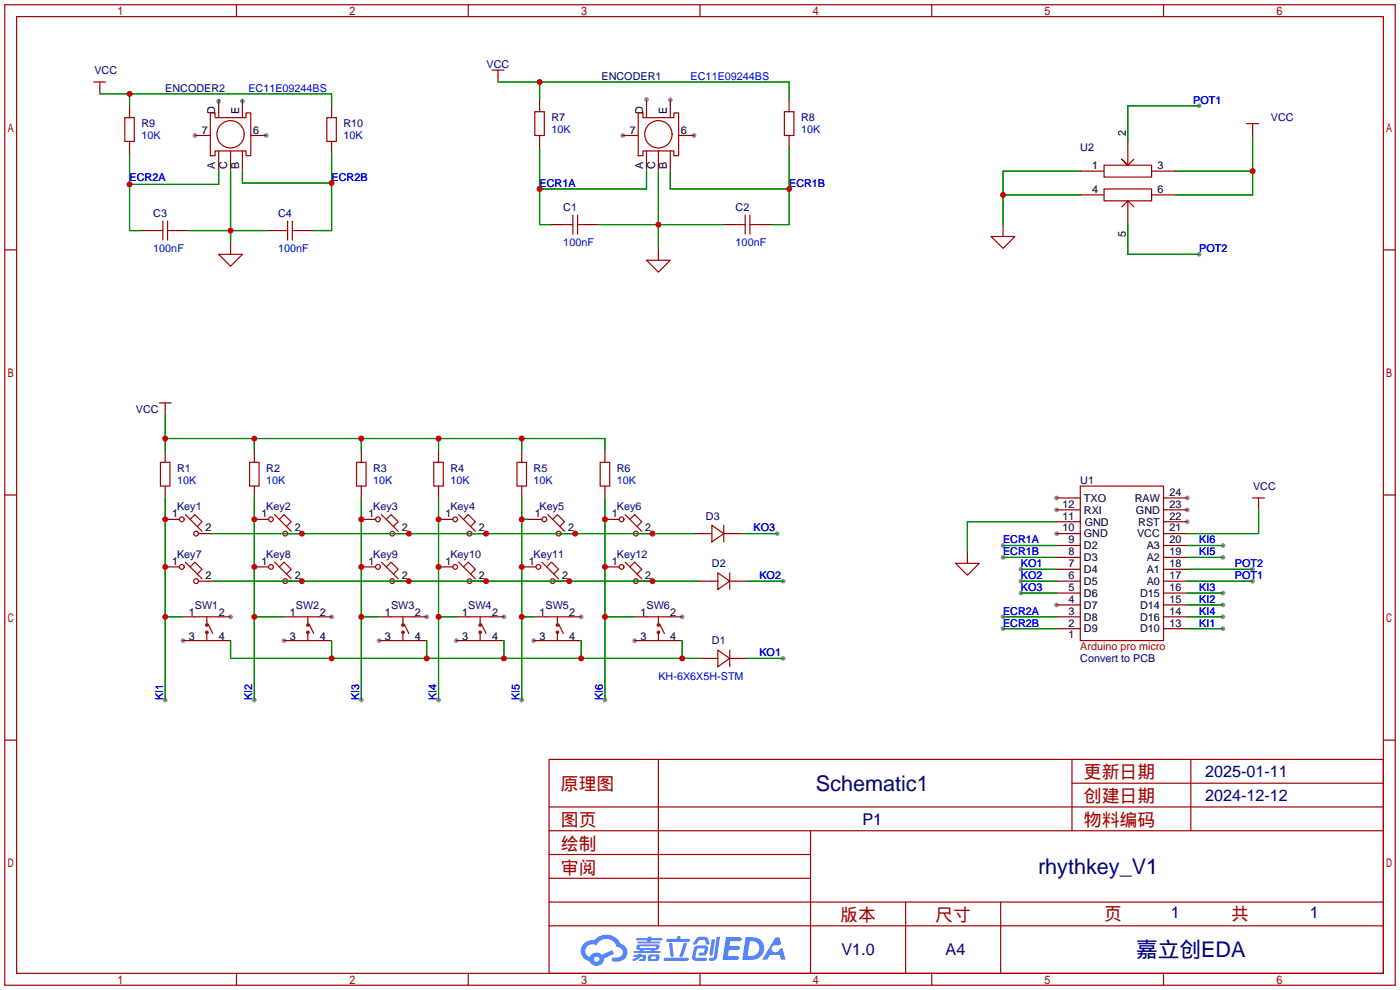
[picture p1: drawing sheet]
<svg xmlns="http://www.w3.org/2000/svg" width="299mm" height="212mm" viewBox="0 0 299 212" stroke-linecap="round" stroke-linejoin="round" font-family="sans-serif">
<g fill="#999">
<circle cx="225.8" cy="129.3" r=".51"/>
<circle cx="225.8" cy="114" r=".51"/>
<circle cx="225.8" cy="109" r=".51"/>
<circle cx="225.8" cy="106.4" r=".51"/>
<circle cx="253.7" cy="111.5" r=".51"/>
<circle cx="253.7" cy="109" r=".51"/>
<circle cx="253.7" cy="106.4" r=".51"/>
<circle cx="133.1" cy="29" r=".51"/>
<circle cx="148.3" cy="29" r=".51"/>
<circle cx="143.3" cy="21.3" r=".51"/>
<circle cx="41.7" cy="29" r=".51"/>
<circle cx="56.9" cy="29" r=".51"/>
<circle cx="39.1" cy="136.9" r=".51"/>
<circle cx="49.3" cy="131.8" r=".51"/>
<circle cx="60.7" cy="136.9" r=".51"/>
<circle cx="70.9" cy="131.8" r=".51"/>
<circle cx="81" cy="136.9" r=".51"/>
<circle cx="91.2" cy="131.8" r=".51"/>
<circle cx="97.5" cy="136.9" r=".51"/>
<circle cx="107.7" cy="131.8" r=".51"/>
<circle cx="114" cy="136.9" r=".51"/>
<circle cx="124.2" cy="131.8" r=".51"/>
<circle cx="135.6" cy="136.9" r=".51"/>
<circle cx="145.8" cy="131.8" r=".51"/>
<circle cx="218.2" cy="121.7" r=".51"/>
<circle cx="218.2" cy="124.2" r=".51"/>
<circle cx="218.2" cy="126.7" r=".51"/>
<circle cx="261.4" cy="134.4" r=".51"/>
<circle cx="261.4" cy="131.8" r=".51"/>
<circle cx="261.4" cy="129.3" r=".51"/>
<circle cx="261.4" cy="126.7" r=".51"/>
<circle cx="261.4" cy="119.1" r=".51"/>
<circle cx="261.4" cy="116.6" r=".51"/>
<circle cx="166.1" cy="114" r=".51"/>
<circle cx="167.4" cy="124.2" r=".51"/>
<circle cx="167.4" cy="140.7" r=".51"/>
<circle cx="256.3" cy="22.6" r=".51"/>
<circle cx="267.7" cy="124.2" r=".51"/>
<circle cx="267.7" cy="121.7" r=".51"/>
<circle cx="214.4" cy="116.6" r=".51"/>
<circle cx="214.4" cy="119.1" r=".51"/>
<circle cx="214.4" cy="131.8" r=".51"/>
<circle cx="214.4" cy="134.4" r=".51"/>
<circle cx="46.7" cy="21.6" r=".51"/>
<circle cx="51.8" cy="21.6" r=".51"/>
<circle cx="138.2" cy="21.3" r=".51"/>
<circle cx="256.3" cy="54.4" r=".51"/>
<circle cx="35.3" cy="149.6" r=".51"/>
<circle cx="54.4" cy="149.6" r=".51"/>
<circle cx="77.2" cy="149.6" r=".51"/>
<circle cx="93.7" cy="149.6" r=".51"/>
<circle cx="111.5" cy="149.6" r=".51"/>
<circle cx="129.3" cy="149.6" r=".51"/>
</g>
<g fill="none" stroke="#a10000" stroke-width=".25">
<path d="M1 1h297.2v209.6h-297.2zM3.6 3.6h292.1v204.4h-292.1zM50.5 1v2.6M100.1 1v2.6M149.6 1v2.6M199.1 1v2.6M248.7 1v2.6M1 53.4h2.6M295.7 53.4h2.5M1 105.8h2.6M295.7 105.8h2.5M1 158.2h2.6"/>
<path d="M295.7 158.2h2.5M117.3 162.3h178.4v45.7h-178.4zM117.3 177.5h178.4M117.3 172.5h178.4M140.7 162.3v35.6M173.2 177.5v30.5M229.1 162.3v15.2M229.1 167.4h66.6M254.5 162.3v15.2M117.3 182.6h55.9M117.3 197.9h178.4M117.3 192.8h178.4"/>
<path d="M117.3 187.7h55.9M193.5 192.8v15.2M213.9 192.8v15.2M50.5 208v2.6M100.1 208v2.6M149.6 208v2.6M199.1 208v2.6M248.7 208v2.6"/>
</g>
<g fill="#5487ff">
<path d="M155.2 200.3h2.6a.48 .48 0 0 1 .7 .4 .48 .48 0 0 1-.6 .4h-1.8l-.2 1.1h1.9a.43 .43 0 0 1 .4 .4 .43 .43 0 0 1-.5 .4h-1.9l-.2 1.3h1.7a.45 .45 0 0 1 .5 .2 .45 .45 0 0 1-.1 .6h-3.3z"/>
<path d="M165.7 200.3h.9l.4 1.5-.8 .3a.84 .84 0 0 0-1.2 .3 .84 .84 0 0 0 .4 1.1 .84 .84 0 0 0 1.1-.4l.1-.2 .6-.3 .7 2.5h-1l-.2-1h-2.1l-.6 1h-1.1z"/>
<path d="M152.1 200.8h.7l-.5 3.1a.36 .36 0 0 1-.3 .3 .36 .36 0 0 1-.4-.3z"/>
<path d="M153.2 200.2h.7l-.6 4.3a1.13 1.13 0 0 1-1.8 .6l.2-.4h.7l.2-.2z"/>
<path d="M148.9 200.6l.6-.4h1a.77 .77 0 0 1 .9 .5l.3 1-.2 .2h-.5l-.3-.9-.2-.2-1 .1-.7 1-.6-.1-.1-.2z"/>
<path d="M148.4 202.4l.6-.3h1.7a.81 .81 0 0 1 .7 .5 .81 .81 0 0 1-.2 .8 .81 .81 0 0 1-.9 .8h-.7a.32 .32 0 0 1-.3-.3 .32 .32 0 0 1 .4-.3h.7l.2-.9-1.6 .1-.4 1.8 2.2 .1a.32 .32 0 0 1 .3 .4 .32 .32 0 0 1-.4 .2h-2.2l-.5-.3-.1-.5z"/>
<path d="M141.9 204.7h5a.33 .33 0 0 1 .3 .3 .33 .33 0 0 1-.3 .3h-4.9l-.2-.1z"/>
<path d="M146.1 201.5h.8l-.7 2a.98 .98 0 0 1-.7 1.1l-.3-.3z"/>
<path d="M143 201.6h.7l.3 2.5a.34 .34 0 0 1-.3 .4 .34 .34 0 0 1-.4-.3z"/>
<path d="M142.5 200.7h2.1l.3-.6h.6l-.1 .6h1.7a.32 .32 0 0 1 .4 .3 .32 .32 0 0 1-.4 .3h-4.5l-.2-.2z"/>
<path d="M135.5 204.1h.9l.1-.3h.6v.3h.8a.82 .82 0 0 1-.5 1.3h-.8v-.4l.7-.1 .1-.3a.68 .68 0 0 0-1 .4l-1.1 .4-.1-.4 .9-.5h-.7z"/>
<path d="M136 200.5h2.4l.1-.3h.7v.3h2.2l.2 .3-.2 .2h-2.3v.2h1.8l.2 .3-.2 .1h-4.5l-.1-.4h2l.1-.2h-2.3l-.1-.2z"/>
<path d="M159.4 200.3l-.8 4.9h1.7a2.5 2.5 0 0 0 3-2.5 2.5 2.5 0 0 0-3.1-2.4zM160.3 201.1a1.61 1.61 0 0 1 2 1.5 1.61 1.61 0 0 1-1.8 1.7h-.7z"/>
<path d="M136.2 202a.55 .55 0 0 0-.2 .8 .55 .55 0 0 0 .7 .2l.1 .3h-1.3v.3l5.4 .1 .3-.2-.2-.2h-1.2l.2-.3a.7 .7 0 0 0 .8-.3 .7 .7 0 0 0 0-.8l-4.2-.1zM136.8 202.3l3.3-.1 .1 .1-.2 .3h-3.2zM137.5 203h1.7l-.2 .3h-1.4z"/>
<path d="M138.6 204.2a1.05 1.05 0 0 0 0 1.2 2.91 2.91 0 0 0 2.2-.2 .98 .98 0 0 0 0-1.2h-1.6zM139.2 204.5l.9-.1 .1 .4-.2 .2-.8-.1z"/>
<path d="M124.9 201.6a2.23 2.23 0 0 0-.7 2.3 2.23 2.23 0 0 0 1.8 1.6 1.58 1.58 0 0 0 1.8 .9 1.58 1.58 0 0 0 1.3-1.5l2.2-1.1-.5-.7-2.1 1a1.65 1.65 0 0 0-2.7 .4 1.45 1.45 0 0 1-.8-1.9 1.45 1.45 0 0 1 2-.7l.3 .1a2.3 2.3 0 0 1 2.3-1.3 2.3 2.3 0 0 1 2 1.7 1.12 1.12 0 0 1 1.3 1 1.12 1.12 0 0 1-1.1 1.2h-.7a.45 .45 0 0 0-.6 .4 .45 .45 0 0 0 .5 .5 2.21 2.21 0 0 0 2.2-.5 2.21 2.21 0 0 0 .5-2.3 2.13 2.13 0 0 0-1.3-1.1 3.3 3.3 0 0 0-5.6-.7l-1.1 .1zM127 205a.57 .57 0 0 1 1.1 0 .57 .57 0 0 1-1.1 0z"/>
</g>
<g fill="none" stroke="#a10000" stroke-width=".25">
<path d="M20.1 17.5h2.5M21.3 17.5v1.3M105.2 15h2.5M106.4 15v1.3M26.7 25.1h2v5.1h-2zM45 24.1h1v1h6.6v-1h1v9.2h-1v-1h-6.6v1h-1zM46.7 23.9v1.2M46.7 32.3v1.7M49.3 32.3v1.7M51.8 23.9v1.2M51.8 32.3v1.7M69.8 25.1h2.1v5.1h-2.1z"/>
<path d="M114.3 23.9h2v5.1h-2zM136.4 24.1h1v1h6.6v-1h1v9.2h-1v-1h-6.6v1h-1zM138.2 23.9v1.2M138.2 32.3v1.7M140.7 32.3v1.7M143.3 23.9v1.2M143.3 32.3v1.7M167.6 23.9h2.1v5.1h-2.1zM236 35.3h10.1v2.5h-10.1zM242.3 34l-1.3 1.3-1.2-1.3 1.2 1.3M266.4 26.4h2.6M267.7 26.4v1.3"/>
<path d="M32.8 49.3h2M34.8 47.2v4.1M35.8 49.3h2M35.8 47.2v4.1M46.7 54.4h5.1l-2.5 2.5zM59.4 49.3h2.1M61.5 47.2v4.1M62.5 49.3h2M62.5 47.2v4.1M120.4 48h2M122.4 46v4M123.4 48h2.1"/>
<path d="M123.4 46v4M138.2 55.6h5.1l-2.6 2.6zM157.2 48h2.1M159.3 46v4M160.3 48h2M160.3 46v4M211.8 50.5h5.1l-2.5 2.6zM236 40.4h10.1v2.5h-10.1zM239.8 44.2l1.2-1.3 1.3 1.3M34 86.1h2.6M34.3 98.8h2v5.1h-2zM35.3 86.1v1.3"/>
<path d="M53.3 98.8h2.1v5.1h-2.1zM76.2 98.8h2v5.1h-2zM92.7 98.8h2v5.1h-2zM110.5 98.8h2v5.1h-2zM128.3 98.8h2v5.1h-2zM39.6 110l3.6 3.5M40.6 111l1.1-1 1.5 1.5-1 1M58.7 110l3.5 3.5M59.7 111l1-1 1.5 1.5-1 1M81.5 110l3.6 3.5M82.5 111l1.1-1 1.5 1.5-1 1M98 110l3.6 3.5"/>
<path d="M99.1 111l1-1 1.5 1.5-1 1M117.1 110l3.5 3.5M118.1 111l1-1 1.5 1.5-1 1M133.6 110l3.6 3.5M134.6 111l1-1 1.6 1.5-1.1 1M150.9 114h1.2M152.1 112.3l2.6 1.7-2.6 1.8zM154.7 114h1.3M154.7 112.3v3.5M230.9 103.9h17.8v33h-17.8zM267.7 106.4h2.6M269 106.4v1.3"/>
<path d="M39.6 120.1l3.6 3.6M40.6 121.2l1.1-1.1 1.5 1.6-1 1M41.7 136.9h5M41.7 131.8h5M44.2 131.8v1.8M44.2 135.1v1.8M44.4 133.4l1.1 2M58.7 120.1l3.5 3.6M59.7 121.2l1-1.1 1.5 1.6-1 1M63.2 136.9h5.1M63.2 131.8h5.1M65.8 131.8v1.8"/>
<path d="M65.8 135.1v1.8M66 133.4l1.1 2M81.5 120.1l3.6 3.6M82.5 121.2l1.1-1.1 1.5 1.6-1 1M83.6 136.9h5M83.6 131.8h5M86.1 131.8v1.8M86.1 135.1v1.8M86.4 133.4l1 2M98 120.1l3.6 3.6M99.1 121.2l1-1.1 1.5 1.6-1 1M100.1 136.9h5.1"/>
<path d="M100.1 131.8h5.1M102.6 131.8v1.8M102.6 135.1v1.8M102.9 133.4l1 2M115.8 120.1l3.6 3.6M116.6 136.9h5.1M116.6 131.8h5.1M116.8 121.2l1.1-1.1 1.5 1.6-1 1M119.1 131.8v1.8M119.1 135.1v1.8M119.4 133.4l1 2M133.6 120.1l3.6 3.6"/>
<path d="M134.6 121.2l1-1.1 1.6 1.6-1.1 1M138.2 136.9h5.1M138.2 131.8h5.1M140.7 131.8v1.8M140.7 135.1v1.8M141 133.4l1 2M152.1 124.2h1.3M153.4 138.9l2.6 1.8-2.6 1.8zM153.4 122.4l2.6 1.8-2.6 1.8zM156 122.4v3.6M156 138.9v3.6M156 124.2h1.2"/>
<path d="M204.2 120.4h5.1l-2.5 2.5zM152.1 140.7h1.3M156 140.7h1.2"/>
<circle cx="49.3" cy="28.7" r="2.92"/>
<circle cx="140.7" cy="28.7" r="2.92"/>
<circle cx="38.9" cy="111" r=".51"/>
<circle cx="41.9" cy="114" r=".51"/>
<circle cx="57.9" cy="111" r=".51"/>
<circle cx="61" cy="114" r=".51"/>
<circle cx="80.8" cy="111" r=".51"/>
<circle cx="83.8" cy="114" r=".51"/>
<circle cx="97.3" cy="111" r=".51"/>
<circle cx="100.3" cy="114" r=".51"/>
<circle cx="116.3" cy="111" r=".51"/>
<circle cx="119.4" cy="114" r=".51"/>
<circle cx="132.8" cy="111" r=".51"/>
<circle cx="135.9" cy="114" r=".51"/>
<circle cx="38.9" cy="121.2" r=".51"/>
<circle cx="41.9" cy="124.2" r=".51"/>
<circle cx="44.2" cy="135.1" r=".25"/>
<circle cx="44.2" cy="133.6" r=".25"/>
<circle cx="57.9" cy="121.2" r=".51"/>
<circle cx="61" cy="124.2" r=".51"/>
<circle cx="65.8" cy="135.1" r=".25"/>
<circle cx="65.8" cy="133.6" r=".25"/>
<circle cx="80.8" cy="121.2" r=".51"/>
<circle cx="83.8" cy="124.2" r=".51"/>
<circle cx="86.1" cy="135.1" r=".25"/>
<circle cx="86.1" cy="133.6" r=".25"/>
<circle cx="97.3" cy="121.2" r=".51"/>
<circle cx="100.3" cy="124.2" r=".51"/>
<circle cx="102.6" cy="135.1" r=".25"/>
<circle cx="102.6" cy="133.6" r=".25"/>
<circle cx="115.1" cy="121.2" r=".51"/>
<circle cx="118.1" cy="124.2" r=".51"/>
<circle cx="119.1" cy="135.1" r=".25"/>
<circle cx="119.1" cy="133.6" r=".25"/>
<circle cx="132.8" cy="121.2" r=".51"/>
<circle cx="135.9" cy="124.2" r=".51"/>
<circle cx="140.7" cy="135.1" r=".25"/>
<circle cx="140.7" cy="133.6" r=".25"/>
</g>
<g fill="none" stroke="#870000" stroke-width=".25">
<path d="M21.3 18.8v1.3M106.4 16.3v1.2M27.7 22.6v2.5M27.7 30.2v2.6M41.7 29h3.3M46.7 21.3v2.6M46.7 34v2.6M49.3 34v2.6M51.8 21.3v2.6M51.8 34v2.6M53.6 29h3.3M70.9 22.6v2.5"/>
<path d="M70.9 30.2v2.6M115.3 21.3v2.6M115.3 29v2.5M133.1 29h3.3M138.2 21.3v2.6M138.2 34v2.6M140.7 34v2.6M143.3 21.3v2.6M143.3 34v2.6M145 29h3.3M168.7 21.3v2.6M168.7 29v2.5"/>
<path d="M230.9 36.6h5.1M241 30.2v5.1M246.1 36.6h5.1M267.7 27.7v1.3M30.2 49.3h2.6M37.8 49.3h2.6M49.3 51.8v2.6M56.9 49.3h2.5M64.5 49.3h2.6M117.9 48h2.5M125.5 48h2.5M140.7 53.1v2.5"/>
<path d="M154.7 48h2.5M162.3 48h2.5M214.4 48v2.5M230.9 41.7h5.1M241 42.9v5.1M246.1 41.7h5.1M35.3 87.4v1.2M35.3 96.3v2.5M54.4 96.3v2.5M77.2 96.3v2.5M93.7 96.3v2.5M111.5 96.3v2.5"/>
<path d="M129.3 96.3v2.5M35.3 103.9v2.5M35.3 111h3.1M42.4 114h3.1M54.4 111h3M54.4 103.9v2.5M61.5 114h3M77.2 111h3.1M77.2 103.9v2.5M84.3 114h3.1M93.7 111h3.1M93.7 103.9v2.5"/>
<path d="M100.8 114h3.1M111.5 103.9v2.5M112.8 111h3M119.9 114h3M129.3 111h3M129.3 103.9v2.5M136.4 114h3M148.3 114h2.6M156 114h2.5M206.8 117.9v2.5M225.8 119.1h5.1M225.8 116.6h5.1"/>
<path d="M225.8 114h5.1M225.8 111.5h5.1M225.8 109h5.1M225.8 106.4h5.1M248.7 119.1h5M248.7 116.6h5M248.7 114h5M248.7 111.5h5M248.7 109h5M248.7 106.4h5M269 107.7v1.3M35.3 121.2h3.1"/>
<path d="M39.1 131.8h2.6M39.1 136.9h2.6M42.4 124.2h3.1M46.7 131.8h2.6M46.7 136.9h2.6M54.4 121.2h3M60.7 131.8h2.5M60.7 136.9h2.5M61.5 124.2h3M68.3 131.8h2.6M68.3 136.9h2.6M77.2 121.2h3.1"/>
<path d="M81 131.8h2.6M81 136.9h2.6M84.3 124.2h3.1M88.6 131.8h2.6M88.6 136.9h2.6M93.7 121.2h3.1M97.5 131.8h2.6M97.5 136.9h2.6M100.8 124.2h3.1M105.2 131.8h2.5M105.2 136.9h2.5M111.5 121.2h3.1"/>
<path d="M114 131.8h2.6M114 136.9h2.6M118.6 124.2h3.1M121.7 131.8h2.5M121.7 136.9h2.5M129.3 121.2h3M135.6 131.8h2.6M135.6 136.9h2.6M136.4 124.2h3M143.3 131.8h2.5M143.3 136.9h2.5M149.6 124.2h2.5"/>
<path d="M157.2 124.2h2.6M225.8 134.4h5.1M225.8 131.8h5.1M225.8 129.3h5.1M225.8 126.7h5.1M225.8 124.2h5.1M225.8 121.7h5.1M248.7 134.4h5M248.7 131.8h5M248.7 129.3h5M248.7 126.7h5M248.7 124.2h5"/>
<path d="M248.7 121.7h5M149.6 140.7h2.5M157.2 140.7h2.6"/>
</g>
<g fill="none" stroke="#008700" stroke-width=".25">
<path d="M106.4 17.5h62.3v3.8M115.3 17.5v3.8M21.3 20.1h49.6v2.5M27.7 20.1v2.5M27.7 32.8v16.5h2.5M46.7 21.3v.3M46.7 36.6v2.8h-19M49.3 36.6v15.2M51.8 21.3v.3M51.8 36.6v2.5h19.1M70.9 32.8v16.5h-3.8M115.3 31.5v16.5h2.6"/>
<path d="M138.2 21.3h.1M138.2 36.6v3.8h-22.9M140.7 36.6v16.5M143.3 36.6v3.8h25.4M168.7 31.5v16.5h-3.9M230.9 36.6h-16.5v11.4M251.2 36.6h16.5M256.3 22.6h-15.3v7.6M267.7 29v12.7h-16.5M40.4 49.3h16.5M128 48h26.7M214.4 41.7h16.5"/>
<path d="M241 48v6.4h15.3M35.3 88.6v7.7M35.3 93.7h94v2.6M54.4 93.7v2.6M77.2 93.7v2.6M93.7 93.7v2.6M111.5 93.7v2.6M35.3 106.4v43.2M45.5 114h102.8M54.4 106.4v43.2M77.2 106.4v43.2M93.7 106.4v43.2"/>
<path d="M111.5 106.4v43.2M111.5 111h1.3M129.3 106.4v43.2M158.5 114h7.6M214.4 119.1h11.4M214.4 116.6h11.4M225.8 111.5h-19v6.4M253.7 119.1h7.7M253.7 116.6h7.7M269 109v5h-15.3M35.3 131.8h3.8M45.5 124.2h104.1"/>
<path d="M49.3 136.9v3.8h100.3M54.4 131.8h6.3M70.9 136.9v3.8M77.2 131.8h3.8M91.2 136.9v3.8M93.7 131.8h3.8M107.7 136.9v3.8M111.5 131.8h2.5M124.2 136.9v3.8M129.3 131.8h6.3M145.8 136.9v3.8M159.8 124.2h7.6"/>
<path d="M214.4 134.4h11.4M214.4 131.8h11.4M218.2 124.2h7.6M218.2 121.7h7.6M218.2 126.7h7.6M253.7 124.2h14M253.7 121.7h14M253.7 126.7h7.7M253.7 134.4h7.7M253.7 131.8h7.7M253.7 129.3h7.7M159.8 140.7h7.6"/>
</g>
<g fill="#c00">
<circle cx="64.5" cy="114" r=".63"/>
<circle cx="87.4" cy="114" r=".63"/>
<circle cx="103.9" cy="114" r=".63"/>
<circle cx="122.9" cy="114" r=".63"/>
<circle cx="139.4" cy="114" r=".63"/>
<circle cx="64.5" cy="124.2" r=".63"/>
<circle cx="87.4" cy="124.2" r=".63"/>
<circle cx="103.9" cy="124.2" r=".63"/>
<circle cx="121.7" cy="124.2" r=".63"/>
<circle cx="139.4" cy="124.2" r=".63"/>
<circle cx="267.7" cy="36.6" r=".63"/>
<circle cx="214.4" cy="41.7" r=".63"/>
<circle cx="115.3" cy="40.4" r=".63"/>
<circle cx="168.7" cy="40.4" r=".63"/>
<circle cx="27.7" cy="39.4" r=".63"/>
<circle cx="27.7" cy="20.1" r=".63"/>
<circle cx="140.7" cy="48" r=".63"/>
<circle cx="49.3" cy="49.3" r=".63"/>
<circle cx="70.9" cy="39.1" r=".63"/>
<circle cx="115.3" cy="17.5" r=".63"/>
<circle cx="145.8" cy="140.7" r=".63"/>
<circle cx="124.2" cy="140.7" r=".63"/>
<circle cx="107.7" cy="140.7" r=".63"/>
<circle cx="91.2" cy="140.7" r=".63"/>
<circle cx="70.9" cy="140.7" r=".63"/>
<circle cx="35.3" cy="121.2" r=".63"/>
<circle cx="35.3" cy="131.8" r=".63"/>
<circle cx="35.3" cy="111" r=".63"/>
<circle cx="54.4" cy="111" r=".63"/>
<circle cx="54.4" cy="121.2" r=".63"/>
<circle cx="54.4" cy="131.8" r=".63"/>
<circle cx="77.2" cy="131.8" r=".63"/>
<circle cx="77.2" cy="121.2" r=".63"/>
<circle cx="77.2" cy="111" r=".63"/>
<circle cx="93.7" cy="111" r=".63"/>
<circle cx="93.7" cy="121.2" r=".63"/>
<circle cx="93.7" cy="131.8" r=".63"/>
<circle cx="111.5" cy="111" r=".63"/>
<circle cx="111.5" cy="121.2" r=".63"/>
<circle cx="111.5" cy="131.8" r=".63"/>
<circle cx="129.3" cy="111" r=".63"/>
<circle cx="129.3" cy="121.2" r=".63"/>
<circle cx="129.3" cy="131.8" r=".63"/>
<circle cx="35.3" cy="93.7" r=".63"/>
<circle cx="54.4" cy="93.7" r=".63"/>
<circle cx="77.2" cy="93.7" r=".63"/>
<circle cx="93.7" cy="93.7" r=".63"/>
<circle cx="111.5" cy="93.7" r=".63"/>
</g>
<g font-size="4.6" fill="#000080">
<text x="174.4" y="169">Schematic1</text>
<text x="221.9" y="186.8">rhythkey_V1</text>
<text x="242.8" y="204.6">嘉立创EDA</text>
</g>
<g font-size="3.8" fill="#a00000">
<text x="231.6" y="166.4">更新日期</text>
<text x="119.9" y="168.9">原理图</text>
<text x="231.6" y="171.5">创建日期</text>
<text x="119.9" y="176.5">图页</text>
<text x="231.6" y="176.5">物料编码</text>
<text x="119.9" y="181.6">绘制</text>
<text x="119.9" y="186.7">审阅</text>
<text x="179.6" y="196.9">版本</text>
<text x="199.9" y="196.9">尺寸</text>
<text x="236" y="196.6">页</text>
<text x="263.1" y="196.6">共</text>
</g>
<g font-size="3.5" fill="#000080">
<text x="257.6" y="166.1">2025-01-11</text>
<text x="257.6" y="171.1">2024-12-12</text>
<text x="184.3" y="176.2">P1</text>
<text x="250.2" y="196.3">1</text>
<text x="280" y="196.3">1</text>
<text x="179.8" y="204.2">V1.0</text>
<text x="202.1" y="204.2">A4</text>
</g>
<g font-size="2.3" fill="#000080">
<text x="20.2" y="15.8">VCC</text>
<text x="104" y="14.5">VCC</text>
<text x="128.6" y="17">ENCODER1</text>
<text x="35.3" y="19.6">ENCODER2</text>
<text x="30.2" y="27.2">R9</text>
<text x="73.4" y="27.2">R10</text>
<text x="117.9" y="26">R7</text>
<text x="171.2" y="26">R8</text>
<text x="271.6" y="26">VCC</text>
<text x="230.9" y="32.3">U2</text>
<text x="32.8" y="46.3">C3</text>
<text x="59.4" y="46.3">C4</text>
<text x="120.4" y="45">C1</text>
<text x="157.2" y="45">C2</text>
<text x="29.1" y="88.2">VCC</text>
<text x="37.8" y="100.9">R1</text>
<text x="56.9" y="100.9">R2</text>
<text x="79.8" y="100.9">R3</text>
<text x="96.3" y="100.9">R4</text>
<text x="114" y="100.9">R5</text>
<text x="131.8" y="100.9">R6</text>
<text x="230.9" y="103.4">U1</text>
<text x="267.8" y="104.7">VCC</text>
<text x="37.8" y="109">Key1</text>
<text x="56.9" y="109">Key2</text>
<text x="79.8" y="109">Key3</text>
<text x="96.3" y="109">Key4</text>
<text x="115.3" y="109">Key5</text>
<text x="131.8" y="109">Key6</text>
<text x="150.9" y="111">D3</text>
<text x="37.8" y="119.2">Key7</text>
<text x="56.9" y="119.2">Key8</text>
<text x="79.8" y="119.2">Key9</text>
<text x="96.3" y="119.2">Key10</text>
<text x="114" y="119.2">Key11</text>
<text x="131.8" y="119.2">Key12</text>
<text x="152.1" y="121.2">D2</text>
<text x="41.7" y="130.1">SW1</text>
<text x="63.2" y="130.1">SW2</text>
<text x="83.6" y="130.1">SW3</text>
<text x="100.1" y="130.1">SW4</text>
<text x="116.6" y="130.1">SW5</text>
<text x="138.2" y="130.1">SW6</text>
<text x="152.1" y="137.7">D1</text>
<text x="230.9" y="141.5">Convert to PCB</text>
</g>
<g font-size="2.3" fill="#00f">
<text x="147.6" y="17">EC11E09244BS</text>
<text x="53.1" y="19.6">EC11E09244BS</text>
<text x="255" y="22.1">POT1</text>
<text x="30.2" y="29.8">10K</text>
<text x="73.4" y="29.8">10K</text>
<text x="117.9" y="28.5">10K</text>
<text x="171.2" y="28.5">10K</text>
<text x="27.7" y="38.7">ECR2A</text>
<text x="70.9" y="38.7">ECR2B</text>
<text x="115.3" y="39.9">ECR1A</text>
<text x="168.7" y="39.9">ECR1B</text>
<text x="32.8" y="53.9">100nF</text>
<text x="59.4" y="53.9">100nF</text>
<text x="120.4" y="52.6">100nF</text>
<text x="157.2" y="52.6">100nF</text>
<text x="256.3" y="53.9">POT2</text>
<text x="37.8" y="103.4">10K</text>
<text x="56.9" y="103.4">10K</text>
<text x="79.8" y="103.4">10K</text>
<text x="96.3" y="103.4">10K</text>
<text x="114" y="103.4">10K</text>
<text x="131.8" y="103.4">10K</text>
<text x="161" y="113.6">KO3</text>
<text x="214.4" y="116.1">ECR1A</text>
<text x="214.4" y="118.7">ECR1B</text>
<text x="256.3" y="118.7">KI5</text>
<text x="256.3" y="116.1">KI6</text>
<text x="162.3" y="123.7">KO2</text>
<text x="218.2" y="121.2">KO1</text>
<text x="218.2" y="123.7">KO2</text>
<text x="263.9" y="123.7">POT1</text>
<text x="263.9" y="121.2">POT2</text>
<text x="214.4" y="131.4">ECR2A</text>
<text x="218.2" y="126.3">KO3</text>
<text x="256.3" y="131.4">KI4</text>
<text x="256.3" y="128.8">KI2</text>
<text x="256.3" y="126.3">KI3</text>
<text x="214.4" y="133.9">ECR2B</text>
<text x="256.3" y="133.9">KI1</text>
<text x="162.3" y="140.3">KO1</text>
<text x="34.8" y="149.6" transform="rotate(-90 34.8 149.6)">KI1</text>
<text x="53.9" y="149.6" transform="rotate(-90 53.9 149.6)">KI2</text>
<text x="76.8" y="149.6" transform="rotate(-90 76.8 149.6)">KI3</text>
<text x="93.3" y="149.6" transform="rotate(-90 93.3 149.6)">KI4</text>
<text x="111" y="149.6" transform="rotate(-90 111 149.6)">KI5</text>
<text x="128.8" y="149.6" transform="rotate(-90 128.8 149.6)">KI6</text>
<text x="140.7" y="145.3">KH-6X6X5H-STM</text>
</g>
<g font-size="2.3">
<text x="43.2" y="28.7">7</text>
<text x="46" y="24.4" transform="rotate(-90 46 24.4)">D</text>
<text x="51.1" y="24.4" transform="rotate(-90 51.1 24.4)">E</text>
<text x="54.1" y="28.7">6</text>
<text x="134.6" y="28.7">7</text>
<text x="137.5" y="24.4" transform="rotate(-90 137.5 24.4)">D</text>
<text x="142.5" y="24.4" transform="rotate(-90 142.5 24.4)">E</text>
<text x="145.5" y="28.7">6</text>
<text x="240.6" y="29" transform="rotate(-90 240.6 29)">2</text>
<text x="46" y="36.1" transform="rotate(-90 46 36.1)">A</text>
<text x="48.6" y="36.2" transform="rotate(-90 48.6 36.2)">C</text>
<text x="51.1" y="36.1" transform="rotate(-90 51.1 36.1)">B</text>
<text x="137.5" y="36.1" transform="rotate(-90 137.5 36.1)">A</text>
<text x="140" y="36.2" transform="rotate(-90 140 36.2)">C</text>
<text x="142.5" y="36.1" transform="rotate(-90 142.5 36.1)">B</text>
<text x="233.4" y="36.1">1</text>
<text x="233.4" y="41.2">4</text>
<text x="247.4" y="36.1">3</text>
<text x="247.4" y="41.2">6</text>
<text x="240.6" y="50.6" transform="rotate(-90 240.6 50.6)">5</text>
<text x="231.6" y="107.2">TXO</text>
<text x="242.5" y="107.2">RAW</text>
<text x="249.9" y="106">24</text>
<text x="36.8" y="110.5">1</text>
<text x="43.9" y="113.6">2</text>
<text x="55.9" y="110.5">1</text>
<text x="63" y="113.6">2</text>
<text x="78.7" y="110.5">1</text>
<text x="85.9" y="113.6">2</text>
<text x="95.2" y="110.5">1</text>
<text x="102.4" y="113.6">2</text>
<text x="114.3" y="110.5">1</text>
<text x="121.4" y="113.6">2</text>
<text x="130.8" y="110.5">1</text>
<text x="137.9" y="113.6">2</text>
<text x="227" y="113.6">10</text>
<text x="227" y="111">11</text>
<text x="227" y="108.5">12</text>
<text x="231.6" y="109.8">RXI</text>
<text x="231.8" y="112.3">GND</text>
<text x="242.8" y="109.8">GND</text>
<text x="243.3" y="112.3">RST</text>
<text x="249.9" y="113.6">21</text>
<text x="249.9" y="111">22</text>
<text x="249.9" y="108.5">23</text>
<text x="228.3" y="118.7">8</text>
<text x="228.3" y="116.1">9</text>
<text x="231.6" y="119.9">D3</text>
<text x="231.6" y="117.4">D2</text>
<text x="231.6" y="114.9">GND</text>
<text x="243" y="114.9">VCC</text>
<text x="245.1" y="119.9">A2</text>
<text x="245.1" y="117.4">A3</text>
<text x="249.9" y="118.7">19</text>
<text x="249.9" y="116.1">20</text>
<text x="36.8" y="120.7">1</text>
<text x="43.9" y="123.7">2</text>
<text x="55.9" y="120.7">1</text>
<text x="63" y="123.7">2</text>
<text x="78.7" y="120.7">1</text>
<text x="85.9" y="123.7">2</text>
<text x="95.2" y="120.7">1</text>
<text x="102.4" y="123.7">2</text>
<text x="113" y="120.7">1</text>
<text x="120.1" y="123.7">2</text>
<text x="130.8" y="120.7">1</text>
<text x="137.9" y="123.7">2</text>
<text x="228.3" y="123.7">6</text>
<text x="228.3" y="121.2">7</text>
<text x="231.6" y="125">D5</text>
<text x="231.6" y="122.5">D4</text>
<text x="245.1" y="125">A0</text>
<text x="245.1" y="122.5">A1</text>
<text x="249.9" y="123.7">17</text>
<text x="249.9" y="121.2">18</text>
<text x="40.4" y="131.6">1</text>
<text x="46.7" y="131.6">2</text>
<text x="62" y="131.6">1</text>
<text x="68.3" y="131.6">2</text>
<text x="82.3" y="131.6">1</text>
<text x="88.6" y="131.6">2</text>
<text x="98.8" y="131.6">1</text>
<text x="105.2" y="131.6">2</text>
<text x="115.3" y="131.6">1</text>
<text x="121.7" y="131.6">2</text>
<text x="136.9" y="131.6">1</text>
<text x="143.3" y="131.6">2</text>
<text x="228.3" y="131.4">3</text>
<text x="228.3" y="128.8">4</text>
<text x="228.3" y="126.3">5</text>
<text x="231.6" y="130.1">D7</text>
<text x="231.6" y="127.6">D6</text>
<text x="243.7" y="130.1">D14</text>
<text x="243.7" y="127.6">D15</text>
<text x="249.9" y="131.4">14</text>
<text x="249.9" y="128.8">15</text>
<text x="249.9" y="126.3">16</text>
<text x="40.4" y="136.7">3</text>
<text x="46.7" y="136.7">4</text>
<text x="62" y="136.7">3</text>
<text x="68.3" y="136.7">4</text>
<text x="82.3" y="136.7">3</text>
<text x="88.6" y="136.7">4</text>
<text x="98.8" y="136.7">3</text>
<text x="105.2" y="136.7">4</text>
<text x="115.3" y="136.7">3</text>
<text x="121.7" y="136.7">4</text>
<text x="136.9" y="136.7">3</text>
<text x="143.3" y="136.7">4</text>
<text x="228.3" y="136.4">1</text>
<text x="228.3" y="133.9">2</text>
<text x="231.6" y="135.2">D9</text>
<text x="231.6" y="132.6">D8</text>
<text x="243.7" y="135.2">D10</text>
<text x="243.7" y="132.6">D16</text>
<text x="249.9" y="133.9">13</text>
</g>
<text font-size="2.3" fill="#a00000" x="230.9" y="139">Arduino pro micro</text>
</svg>
